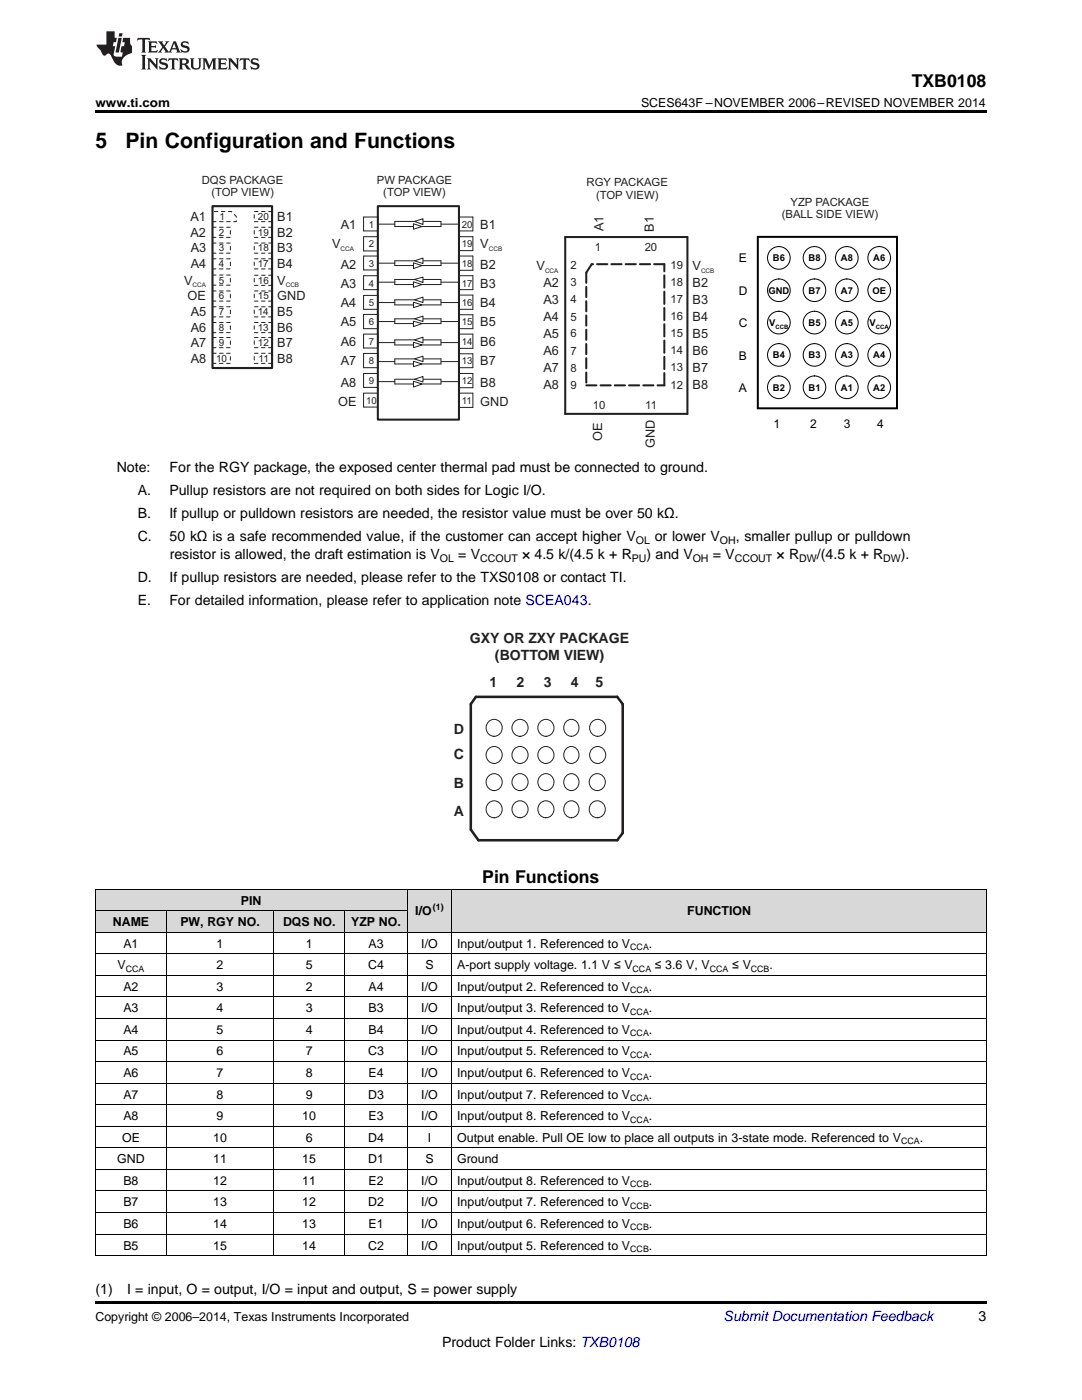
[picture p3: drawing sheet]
<svg xmlns="http://www.w3.org/2000/svg" width="216mm" height="279mm" viewBox="0 0 216 279" stroke-linecap="round" stroke-linejoin="round" font-family="sans-serif">
<g fill="#d8d8d8">
<path d="M19 181.8h14.3v4.3h-14.3z"/>
<path d="M33.3 181.8h21.3v4.3h-21.3z"/>
<path d="M54.6 181.8h14.2v4.3h-14.2z"/>
<path d="M68.8 181.8h12.5v4.3h-12.5z"/>
<path d="M81.3 177.5h8.9v8.6h-8.9z"/>
<path d="M90.2 177.5h106.6v8.6h-106.6z"/>
<path d="M19 177.5h14.3v4.3h-14.3z"/>
<path d="M33.3 177.5h21.3v4.3h-21.3z"/>
<path d="M54.6 177.5h14.2v4.3h-14.2z"/>
<path d="M68.8 177.5h12.5v4.3h-12.5z"/>
</g>
<path d="M19 259.7h177.8v.5h-177.8z" fill="#000"/>
<g fill="none" stroke="#000" stroke-width=".2">
<path d="M19 177.4h177.8M19.1 177.5v73.1M81.2 177.5v73.1M90.1 177.5v73.1M196.8 177.5v73.1M19 198.9h177.8M19 194.6h177.8M19 190.3h177.8M19 186h177.8M19 181.7h62.3M33.2 181.8v68.8M54.6 181.8v68.8"/>
<path d="M68.8 181.8v68.8M19 216.2h177.8M19 211.9h177.8M19 207.6h177.8M19 203.3h177.8M19 237.7h177.8M19 233.4h177.8M19 229.1h177.8M19 224.8h177.8M19 220.5h177.8M19 250.6h177.8M19 246.3h177.8"/>
<path d="M19 242h177.8"/>
</g>
<path d="M95 139.1h28.2l1.1 1.4v25.8l-1.1 1.4h-27.7l-1.6-2.1v-25.1z" fill="none" stroke="#231f20" stroke-width=".51"/>
<g fill="none" stroke="#231f20" stroke-width=".2">
<path d="M112.9 144.1a1.62 1.62 0 0 1 2.4 .2 1.62 1.62 0 0 1-.4 2.3 1.59 1.59 0 0 1-2-.2 1.59 1.59 0 0 1-.2-2zM112.9 149.5a1.62 1.62 0 0 1 2.4 .2 1.62 1.62 0 0 1-.4 2.3 1.59 1.59 0 0 1-2-.1 1.59 1.59 0 0 1-.2-2.1zM112.9 154.9a1.62 1.62 0 0 1 2.4 .2 1.62 1.62 0 0 1-.4 2.3 1.59 1.59 0 0 1-2-.1 1.59 1.59 0 0 1-.2-2.1zM112.9 160.3a1.62 1.62 0 0 1 2.4 .2 1.62 1.62 0 0 1-.4 2.4 1.59 1.59 0 0 1-2-.2 1.59 1.59 0 0 1-.2-2z"/>
<circle cx="98.6" cy="145.3" r="1.65"/>
<circle cx="98.6" cy="150.7" r="1.65"/>
<circle cx="98.6" cy="156.1" r="1.65"/>
<circle cx="103.8" cy="145.3" r="1.65"/>
<circle cx="103.8" cy="150.7" r="1.65"/>
<circle cx="103.8" cy="156.1" r="1.65"/>
<circle cx="108.9" cy="150.7" r="1.65"/>
<circle cx="108.9" cy="145.3" r="1.65"/>
<circle cx="108.9" cy="156.1" r="1.65"/>
<circle cx="119.2" cy="156.1" r="1.65"/>
<circle cx="119.3" cy="150.7" r="1.65"/>
<circle cx="119.3" cy="145.3" r="1.65"/>
<circle cx="98.6" cy="161.5" r="1.65"/>
<circle cx="103.8" cy="161.5" r="1.65"/>
<circle cx="108.9" cy="161.5" r="1.65"/>
<circle cx="119.2" cy="161.5" r="1.65"/>
</g>
<path d="M73 43.5h3.3v6.9h-3.3zM73 59.1h3.3v6.8h-3.3zM91.6 43.5h5.4v6.9h-5.4zM91.6 59.1h5.4v6.8h-5.4zM73 66.8h3.3v6.9h-3.3zM91.6 66.8h5.4v6.9h-5.4z" fill="none" stroke="#fff" stroke-width=".2"/>
<path d="M75.4 41.1h16.2v42.6h-16.2z" fill-rule="evenodd" fill="#fff"/>
<path d="M75.4 41.1h16.2v42.6h-16.2z" fill="none" stroke="#231f20" stroke-width=".41"/>
<path d="M82.5 44.7l1.7 .5-1.7 .5z" fill="#fff"/>
<path d="M82.5 44.7l1.7 .5-1.7 .5z" fill="none" stroke="#231f20" stroke-width=".2"/>
<path d="M82.7 44.2l1.7-.6v1.2z" fill="#fff"/>
<path d="M75.3 44.7h3.5M82.6 44.2h-3.8v1h3.7M82.7 44.2l1.7-.6v1.2zM84.5 44.2h3.5v1h-3.9M88.1 44.7h3.4" fill="none" stroke="#231f20" stroke-width=".2"/>
<path d="M82.5 52.5l1.7 .5-1.7 .6z" fill="#fff"/>
<path d="M82.5 52.5l1.7 .5-1.7 .6z" fill="none" stroke="#231f20" stroke-width=".2"/>
<path d="M82.7 52l1.7-.5v1.1z" fill="#fff"/>
<path d="M75.3 52.5h3.5M82.6 52h-3.8v1h3.7M82.7 52l1.7-.5v1.1zM84.5 52h3.5v1h-3.9M88.1 52.5h3.4" fill="none" stroke="#231f20" stroke-width=".2"/>
<path d="M82.5 56.2l1.7 .6-1.7 .5z" fill="#fff"/>
<path d="M82.5 56.2l1.7 .6-1.7 .5z" fill="none" stroke="#231f20" stroke-width=".2"/>
<path d="M82.7 55.8l1.7-.5v1.1z" fill="#fff"/>
<path d="M75.3 56.3h3.5M82.6 55.8h-3.8v1h3.7M82.7 55.8l1.7-.5v1.1zM84.5 55.8h3.5v1h-3.9M88.1 56.3h3.4" fill="none" stroke="#231f20" stroke-width=".2"/>
<path d="M82.5 60.3l1.7 .6-1.7 .5z" fill="#fff"/>
<path d="M82.5 60.3l1.7 .6-1.7 .5z" fill="none" stroke="#231f20" stroke-width=".2"/>
<path d="M82.7 59.8l1.7-.5v1.1z" fill="#fff"/>
<path d="M82.6 59.8h-3.8v1.1h3.7M82.7 59.8l1.7-.5v1.1zM84.5 59.8h3.5v1.1h-3.9M75.3 60.4h3.5M88.1 60.4h3.4" fill="none" stroke="#231f20" stroke-width=".2"/>
<path d="M82.5 64.1l1.7 .5-1.7 .6z" fill="#fff"/>
<path d="M82.5 64.1l1.7 .5-1.7 .6z" fill="none" stroke="#231f20" stroke-width=".2"/>
<path d="M82.7 63.6l1.7-.5v1.1z" fill="#fff"/>
<path d="M75.3 64.2h3.5M82.6 63.6h-3.8v1h3.7M82.7 63.6l1.7-.5v1.1zM84.5 63.6h3.5v1h-3.9M88.1 64.2h3.4" fill="none" stroke="#231f20" stroke-width=".2"/>
<path d="M82.5 68.3l1.7 .5-1.7 .6z" fill="#fff"/>
<path d="M82.5 68.3l1.7 .5-1.7 .6z" fill="none" stroke="#231f20" stroke-width=".2"/>
<path d="M82.7 67.8l1.7-.5v1.1z" fill="#fff"/>
<path d="M75.3 68.4h3.5M82.6 67.8h-3.8v1h3.7M82.7 67.8l1.7-.5v1.1zM84.5 67.8h3.5v1h-3.9M88.1 68.4h3.4" fill="none" stroke="#231f20" stroke-width=".2"/>
<path d="M82.5 72.1l1.7 .5-1.7 .6z" fill="#fff"/>
<path d="M82.5 72.1l1.7 .5-1.7 .6z" fill="none" stroke="#231f20" stroke-width=".2"/>
<path d="M82.7 71.6l1.7-.5v1.1z" fill="#fff"/>
<path d="M75.3 72.2h3.5M82.6 71.6h-3.8v1h3.7M82.7 71.6l1.7-.5v1.1zM84.5 71.6h3.5v1h-3.9M88.1 72.2h3.4" fill="none" stroke="#231f20" stroke-width=".2"/>
<path d="M82.5 76.1l1.7 .5-1.7 .6z" fill="#fff"/>
<path d="M82.5 76.1l1.7 .5-1.7 .6z" fill="none" stroke="#231f20" stroke-width=".2"/>
<path d="M82.7 75.7l1.7-.6v1.1z" fill="#fff"/>
<g fill="none" stroke="#231f20" stroke-width=".2">
<path d="M72.5 43.3h2.9v2.8h-2.9zM72.5 51.1h2.9v2.8h-2.9zM72.5 55h2.9v2.8h-2.9zM72.5 59h2.9v2.7h-2.9zM72.5 47.2h2.9v2.9h-2.9zM91.6 43.3h2.8v2.8h-2.8zM91.6 47.2h2.8v2.8h-2.8zM91.6 51.1h2.8v2.8h-2.8zM91.6 55h2.8v2.8h-2.8zM91.6 58.9h2.8v2.8h-2.8zM72.5 66.7h2.9v2.8h-2.9zM72.5 62.7h2.9v2.9h-2.9z"/>
<path d="M72.5 70.5h2.9v2.9h-2.9zM72.5 74.5h2.8v2.8h-2.8zM72.5 78.5h2.8v2.7h-2.8zM75.3 76.2h3.5M82.6 75.7h-3.8v.9h3.7M82.7 75.7l1.7-.6v1.1zM84.5 75.7h3.5v.9h-3.9M88.1 76.2h3.4M91.6 62.8h2.8v2.8h-2.8zM91.6 66.7h2.8v2.8h-2.8zM91.6 70.6h2.8v2.8h-2.8zM91.6 74.5h2.8v2.9h-2.8z"/>
<path d="M91.6 78.5h2.8v2.8h-2.8z"/>
</g>
<path d="M112.8 47.3h24.4v35.3h-24.4z" fill="none" stroke="#231f20" stroke-width=".41"/>
<path d="M117 54.4v22.5M118.1 52.7l-1.1 1.7M132.6 52.7h-14.5M117 76.9h15.6" fill="none" stroke="#231f20" stroke-width=".41" stroke-dasharray="2 .8"/>
<path d="M132.6 76.9v-24.2" fill="none" stroke="#231f20" stroke-width=".41" stroke-dasharray="2.4 .8"/>
<g fill="none" stroke="#231f20" stroke-width=".2" stroke-dasharray=".7 .7">
<path d="M42.4 45.4h3.6v2h-3.6M42.4 51.6h3.6v2.1h-3.6M42.4 48.5h3.6v2h-3.6M42.4 44.2h4.8v-1l-1-1h-3.8M42.4 58.1h3.6v2h-3.6M42.4 54.9h3.6v2h-3.6M54.3 53.7h-3.6v-2.1h3.6M54.3 50.5h-3.6v-2h3.6M54.3 44.2h-3.6v-2h3.6M54.3 47.4h-3.6v-2h3.6M54.3 57h-3.6v-2.1h3.6M42.4 64.4h3.6v2h-3.6"/>
<path d="M42.4 61.2h3.6v2h-3.6M42.4 70.5h3.6v2h-3.6M42.4 67.4h3.6v2h-3.6M54.3 66.4h-3.6v-2h3.6M54.3 63.2h-3.6v-2h3.6M54.3 60.1h-3.6v-2h3.6M54.3 72.5h-3.6v-2h3.6M54.3 69.4h-3.6v-2h3.6"/>
</g>
<path d="M42.4 41.1h11.9v32.3h-11.9z" fill="none" stroke="#231f20" stroke-width=".42"/>
<g fill="none" stroke="#010202" stroke-width=".2">
<circle cx="155.4" cy="51.5" r="2.26"/>
<circle cx="155.4" cy="57.9" r="2.26"/>
<circle cx="162.5" cy="51.5" r="2.26"/>
<circle cx="162.5" cy="57.9" r="2.25"/>
<circle cx="169" cy="51.5" r="2.26"/>
<circle cx="169" cy="57.9" r="2.26"/>
<circle cx="175.4" cy="57.9" r="2.26"/>
<circle cx="175.4" cy="51.5" r="2.26"/>
<circle cx="155.4" cy="70.8" r="2.26"/>
<circle cx="155.4" cy="77.3" r="2.26"/>
<circle cx="155.4" cy="64.4" r="2.26"/>
<circle cx="162.5" cy="64.4" r="2.26"/>
<circle cx="162.5" cy="70.8" r="2.25"/>
<circle cx="162.5" cy="77.3" r="2.26"/>
<circle cx="169" cy="70.8" r="2.26"/>
<circle cx="169" cy="64.4" r="2.26"/>
<circle cx="169" cy="77.3" r="2.26"/>
<circle cx="175.4" cy="70.8" r="2.26"/>
<circle cx="175.4" cy="64.4" r="2.26"/>
<circle cx="175.4" cy="77.3" r="2.26"/>
</g>
<path d="M151.2 47.3h27.8v34.2h-27.8z" fill="none" stroke="#010202" stroke-width=".4"/>
<path d="M19 22h177.8v.5h-177.8z" fill="#000"/>
<g fill="#231f20">
<path d="M27.5 7.6l-.1 .5 .4-.2h.6v.1v2.1l-.2 .4h1l-.3-.4v-2.1l.1-.1h.5l.5 .2-.2-.5zM29.5 8.3l.2 .3v1.5l-.2 .4h1.8l.2-.6a1.04 1.04 0 0 1-1.3 .2v-.7h.6l.3 .2v-.6l-.3 .2h-.6v-.6l.8-.1 .4 .3-.2-.5zM31.5 8.3l.9 1.1-.9 1.1h.8l-.2-.2 .5-.7 .4 .7-.2 .2h1.5l-.1-.2 .1-.4h.9l.1 .4-.2 .2h1l-.3-.3-.7-1.9h-.5l-.9 2-.8-1 .9-1h-.8l.1 .3-.3 .5-.4-.6 .2-.2zM34.7 8.6l.4 1h-.7zM36.3 8.4a.63 .63 0 0 0-.2 .7 .63 .63 0 0 0 .6 .4l.6 .2 .1 .2a.75 .75 0 0 1-.7 .4 .75 .75 0 0 1-.6-.5l.1 .7 .1-.1a1.11 1.11 0 0 0 1.5-.6 1.13 1.13 0 0 0-1.2-.8l-.1-.4a1.04 1.04 0 0 1 1.2 .2l-.2-.5-.1 .1-.5-.2zM28.2 10.9l.2 .4v2.2l-.2 .4h1l-.3-.4v-2.2l.3-.4zM29.3 11.6l.3 .4v1.5l-.3 .4h.8l-.2-.4v-1.3l1.5 1.7v-1.9l.2-.4h-.7l.2 .4v.9l-1.1-1.3zM32 11.8a.62 .62 0 0 0-.2 .7 .62 .62 0 0 0 .6 .4l.6 .1 .1 .3a.76 .76 0 0 1-.7 .3 .76 .76 0 0 1-.6-.4l.1 .7 .1-.1a1.11 1.11 0 0 0 1.5-.6 1.13 1.13 0 0 0-1.2-.8l-.1-.4a1.04 1.04 0 0 1 1.2 .2l-.2-.6-.1 .1-.5-.1zM33.7 11.6l-.2 .6a.61 .61 0 0 1 .8-.3v1.6l-.2 .4h.9l-.2-.4v-1.6a.63 .63 0 0 1 .8 .3l-.2-.6zM35.6 11.6l.3 .4v1.5l-.3 .4h1l-.2-.2v-.8l.5 .2a.76 .76 0 0 0 1.2 .7l-1-1a.58 .58 0 0 0 .6-.5 .58 .58 0 0 0-.5-.6zM36.4 11.9h.1a.45 .45 0 0 1 .5 .1 .45 .45 0 0 1 .1 .5l-.7 .2zM37.9 11.6l.2 .2a2.17 2.17 0 0 0 .3 1.9 .99 .99 0 0 0 1.6-.6v-1.1l.2-.4h-.7l.2 .2a1.92 1.92 0 0 1-.2 1.8 .6 .6 0 0 1-.9-.5v-1.1l.2-.4zM40.4 11.6l.2 .4v1.5l-.2 .4h.7l-.2-.4v-1.4l.8 1.8 .8-1.8v1.4l-.2 .4h.9l-.2-.4v-1.5l.2-.4h-.8l-.6 1.5-.6-1.5zM43.4 11.6l.2 .4v1.5l-.2 .4h1.8l.2-.6a1.04 1.04 0 0 1-1.3 .1v-.6h.5l.4 .2v-.6l-.4 .2h-.5v-.7h.8l.3 .3-.1-.6zM45.5 11.6l.2 .4v1.5l-.2 .4h.7l-.2-.4v-1.3l1.5 1.7v-1.9l.2-.4h-.7l.2 .4v.9l-1.1-1.3zM47.9 11.6l-.1 .6a.61 .61 0 0 1 .8-.3v1.6l-.3 .4h1l-.3-.4 .1-1.6a.63 .63 0 0 1 .7 .3l-.1-.6zM50.2 11.8a.62 .62 0 0 0-.2 .7 .62 .62 0 0 0 .6 .4l.6 .1 .2 .3a.76 .76 0 0 1-.8 .3 .76 .76 0 0 1-.6-.4l.1 .7 .2-.1a1.11 1.11 0 0 0 1.5-.6 1.13 1.13 0 0 0-1.3-.8l-.1-.4a1.04 1.04 0 0 1 1.2 .2l-.1-.6-.2 .1-.5-.1z"/>
<path d="M21.2 6.3v2.6h-1.9l.1 .4 .7 .9a.91 .91 0 0 0 1 .8 .56 .56 0 0 1 .5-.3 .56 .56 0 0 1 .5 .3l.4 .8a1.53 1.53 0 0 0 1.9 1.2 1.54 1.54 0 0 1 1-2.1l.9-.3v-1.4a1.52 1.52 0 0 1-.3-1.6h-1.4l-.2 .8h.5l-.2 .8h-.4l-.2 1v.2l.4 .1-.2 .8a1.93 1.93 0 0 1-1.6-.3l.3-1.8h-.5l.2-.8h.4l.2-.8h-.4v-1.3zM23.6 7.6l-.6 2.9h.7l.6-2.9zM23.8 6.6l-.1 .7h.6l.2-.7z"/>
</g>
<g font-size="4.2">
<text x="19" y="29.6">5</text>
<text x="25" y="29.6">Pin Configuration and Functions</text>
</g>
<g font-size="3.5">
<text x="181.9" y="17.3">TXB0108</text>
<text x="96.2" y="176.2">Pin Functions</text>
</g>
<g font-size="2.8">
<text x="23.3" y="94.2">Note:</text>
<text x="33.8" y="94.2">For the RGY package, the exposed center thermal pad must be connected to ground.</text>
<text x="27.5" y="98.8">A.</text>
<text x="33.8" y="98.8">Pullup resistors are not required on both sides for Logic I/O.</text>
<text x="27.5" y="103.4">B.</text>
<text x="33.8" y="103.4">If pullup or pulldown resistors are needed, the resistor value must be over 50 kΩ.</text>
<text x="27.5" y="108.1">C.</text>
<text x="33.8" y="108.1">50 kΩ is a safe recommended value, if the customer can accept higher V</text>
<text x="33.9" y="111.6">resistor is allowed, the draft estimation is V</text>
<text x="91.4" y="111.6">= V</text>
<text x="104.2" y="111.6">× 4.5 k/(4.5 k + R</text>
<text x="129" y="111.6">) and V</text>
<text x="130.6" y="108.1">or lower V</text>
<text x="142.2" y="111.6">= V</text>
<text x="146.8" y="108.1">, smaller pullup or pulldown</text>
<text x="155" y="111.6">× R</text>
<text x="163" y="111.6">/(4.5 k + R</text>
<text x="179.8" y="111.6">).</text>
<text x="27.5" y="116.2">D.</text>
<text x="33.8" y="116.2">If pullup resistors are needed, please refer to the TXS0108 or contact TI.</text>
<text x="27.5" y="120.8">E.</text>
<text x="33.8" y="120.8">For detailed information, please refer to application note SCEA043.</text>
<text x="19" y="258.2">(1)</text>
<text x="25.4" y="258.2">I = input, O = output, I/O = input and output, S = power supply</text>
<text x="195.3" y="263.6">3</text>
<text x="88.2" y="268.9">Product Folder Links: TXB0108</text>
</g>
<g font-size="2.8" fill="#231f20">
<text x="93.8" y="128.2">GXY OR ZXY PACKAGE</text>
<text x="98.8" y="131.8">(BOTTOM VIEW)</text>
<text x="97.7" y="137">1</text>
<text x="103.1" y="137">2</text>
<text x="108.5" y="137">3</text>
<text x="113.9" y="137">4</text>
<text x="118.8" y="137">5</text>
<text x="90.6" y="146.4">D</text>
<text x="90.6" y="151.5">C</text>
<text x="90.6" y="157.3">B</text>
<text x="90.6" y="162.9">A</text>
</g>
<text font-size="2.8" fill="#0000c8" x="144.4" y="263.6">Submit Documentation Feedback</text>
<g font-size="2.5">
<text x="19" y="21.4">www.ti.com</text>
<text x="127.9" y="21.4">SCES643F –NOVEMBER 2006–REVISED NOVEMBER 2014</text>
<text x="22.5" y="184.8">NAME</text>
<text x="36" y="184.8">PW, RGY NO.</text>
<text x="48.1" y="180.5">PIN</text>
<text x="56.5" y="184.8">DQS NO.</text>
<text x="70.1" y="184.8">YZP NO.</text>
<text x="82.9" y="182.7">I/O</text>
<text x="137.1" y="182.7">FUNCTION</text>
<text x="24.6" y="189.1">A1</text>
<text x="43.2" y="189.1">1</text>
<text x="61" y="189.1">1</text>
<text x="73.5" y="189.1">A3</text>
<text x="84.1" y="189.1">I/O</text>
<text x="91.2" y="189.1">Input/output 1. Referenced to V</text>
<text x="129.5" y="189.1">.</text>
<text x="23.5" y="193.4">V</text>
<text x="24.6" y="197.7">A2</text>
<text x="43.2" y="193.4">2</text>
<text x="43.2" y="197.7">3</text>
<text x="61" y="193.4">5</text>
<text x="61" y="197.7">2</text>
<text x="73.4" y="193.4">C4</text>
<text x="73.5" y="197.7">A4</text>
<text x="84.1" y="197.7">I/O</text>
<text x="84.9" y="193.4">S</text>
<text x="91.2" y="193.4">A-port supply voltage. 1.1 V ≤ V</text>
<text x="91.2" y="197.7">Input/output 2. Referenced to V</text>
<text x="129.5" y="197.7">.</text>
<text x="130.7" y="193.4">≤ 3.6 V, V</text>
<text x="146.1" y="193.4">≤ V</text>
<text x="153.5" y="193.4">.</text>
<text x="24.6" y="202">A3</text>
<text x="43.2" y="202">4</text>
<text x="61" y="202">3</text>
<text x="73.5" y="202">B3</text>
<text x="84.1" y="202">I/O</text>
<text x="91.2" y="202">Input/output 3. Referenced to V</text>
<text x="129.5" y="202">.</text>
<text x="24.6" y="206.3">A4</text>
<text x="43.2" y="206.3">5</text>
<text x="61" y="206.3">4</text>
<text x="73.5" y="206.3">B4</text>
<text x="84.1" y="206.3">I/O</text>
<text x="91.2" y="206.3">Input/output 4. Referenced to V</text>
<text x="129.5" y="206.3">.</text>
<text x="24.6" y="210.6">A5</text>
<text x="24.6" y="214.9">A6</text>
<text x="43.2" y="210.6">6</text>
<text x="43.2" y="214.9">7</text>
<text x="61" y="210.6">7</text>
<text x="61" y="214.9">8</text>
<text x="73.4" y="210.6">C3</text>
<text x="73.5" y="214.9">E4</text>
<text x="84.1" y="210.6">I/O</text>
<text x="84.1" y="214.9">I/O</text>
<text x="91.2" y="210.6">Input/output 5. Referenced to V</text>
<text x="91.2" y="214.9">Input/output 6. Referenced to V</text>
<text x="129.5" y="210.6">.</text>
<text x="129.5" y="214.9">.</text>
<text x="24.6" y="219.3">A7</text>
<text x="43.2" y="219.3">8</text>
<text x="61" y="219.3">9</text>
<text x="73.4" y="219.3">D3</text>
<text x="84.1" y="219.3">I/O</text>
<text x="91.2" y="219.3">Input/output 7. Referenced to V</text>
<text x="129.5" y="219.3">.</text>
<text x="24.4" y="227.9">OE</text>
<text x="24.6" y="223.6">A8</text>
<text x="42.5" y="227.9">10</text>
<text x="43.2" y="223.6">9</text>
<text x="60.3" y="223.6">10</text>
<text x="61" y="227.9">6</text>
<text x="73.4" y="227.9">D4</text>
<text x="73.5" y="223.6">E3</text>
<text x="84.1" y="223.6">I/O</text>
<text x="85.4" y="227.9">I</text>
<text x="91.2" y="223.6">Input/output 8. Referenced to V</text>
<text x="91.2" y="227.9">Output enable. Pull OE low to place all outputs in 3-state mode. Referenced to V</text>
<text x="129.5" y="223.6">.</text>
<text x="183.5" y="227.9">.</text>
<text x="23.4" y="232.2">GND</text>
<text x="42.5" y="232.2">11</text>
<text x="60.3" y="232.2">15</text>
<text x="73.4" y="232.2">D1</text>
<text x="84.9" y="232.2">S</text>
<text x="91.2" y="232.2">Ground</text>
<text x="24.6" y="236.5">B8</text>
<text x="42.5" y="236.5">12</text>
<text x="60.3" y="236.5">11</text>
<text x="73.5" y="236.5">E2</text>
<text x="84.1" y="236.5">I/O</text>
<text x="91.2" y="236.5">Input/output 8. Referenced to V</text>
<text x="129.5" y="236.5">.</text>
<text x="24.6" y="240.8">B7</text>
<text x="24.6" y="245.1">B6</text>
<text x="42.5" y="240.8">13</text>
<text x="42.5" y="245.1">14</text>
<text x="60.3" y="240.8">12</text>
<text x="60.3" y="245.1">13</text>
<text x="73.4" y="240.8">D2</text>
<text x="73.5" y="245.1">E1</text>
<text x="84.1" y="240.8">I/O</text>
<text x="84.1" y="245.1">I/O</text>
<text x="91.2" y="240.8">Input/output 7. Referenced to V</text>
<text x="91.2" y="245.1">Input/output 6. Referenced to V</text>
<text x="129.5" y="240.8">.</text>
<text x="129.5" y="245.1">.</text>
<text x="24.6" y="249.4">B5</text>
<text x="42.5" y="249.4">15</text>
<text x="60.3" y="249.4">14</text>
<text x="73.4" y="249.4">C2</text>
<text x="84.1" y="249.4">I/O</text>
<text x="91.2" y="249.4">Input/output 5. Referenced to V</text>
<text x="129.5" y="249.4">.</text>
<text x="19" y="263.6">Copyright © 2006–2014, Texas Instruments Incorporated</text>
</g>
<g font-size="2.5" fill="#231f20">
<text x="38" y="44.1">A1</text>
<text x="38" y="47.2">A2</text>
<text x="55.3" y="44.1">B1</text>
<text x="55.3" y="47.2">B2</text>
<text x="68" y="45.7">A1</text>
<text x="95.8" y="45.7">B1</text>
<text x="120.4" y="46.2" transform="rotate(-90 120.4 46.2)">A1</text>
<text x="130.5" y="46.2" transform="rotate(-90 130.5 46.2)">B1</text>
<text x="38.1" y="50.4">A3</text>
<text x="38.1" y="53.5">A4</text>
<text x="55.3" y="50.4">B3</text>
<text x="55.3" y="53.5">B4</text>
<text x="66.3" y="49.5">V</text>
<text x="68" y="53.6">A2</text>
<text x="95.8" y="49.5">V</text>
<text x="95.8" y="53.6">B2</text>
<text x="107.1" y="53.9">V</text>
<text x="138.2" y="53.9">V</text>
<text x="36.7" y="56.8">V</text>
<text x="37.4" y="59.9">OE</text>
<text x="55.3" y="56.8">V</text>
<text x="55.3" y="60">GND</text>
<text x="68" y="57.4">A3</text>
<text x="95.8" y="57.4">B3</text>
<text x="108.4" y="57.3">A2</text>
<text x="138.2" y="57.3">B2</text>
<text x="38.1" y="63.1">A5</text>
<text x="55.3" y="63.1">B5</text>
<text x="68" y="61.2">A4</text>
<text x="68" y="65">A5</text>
<text x="95.8" y="61.2">B4</text>
<text x="95.8" y="65">B5</text>
<text x="108.4" y="60.6">A3</text>
<text x="108.4" y="64">A4</text>
<text x="138.2" y="60.6">B3</text>
<text x="138.2" y="64">B4</text>
<text x="38.1" y="69.2">A7</text>
<text x="38.1" y="66.2">A6</text>
<text x="55.3" y="66.3">B6</text>
<text x="55.3" y="69.2">B7</text>
<text x="68" y="69.1">A6</text>
<text x="95.8" y="69.1">B6</text>
<text x="108.4" y="67.5">A5</text>
<text x="108.4" y="70.9">A6</text>
<text x="138.2" y="67.5">B5</text>
<text x="138.2" y="70.9">B6</text>
<text x="38.1" y="72.4">A8</text>
<text x="55.3" y="72.4">B8</text>
<text x="68" y="72.8">A7</text>
<text x="68" y="77.2">A8</text>
<text x="95.8" y="72.8">B7</text>
<text x="95.8" y="77.2">B8</text>
<text x="108.4" y="74.3">A7</text>
<text x="108.4" y="77.7">A8</text>
<text x="138.2" y="74.3">B7</text>
<text x="138.2" y="77.7">B8</text>
<text x="67.5" y="81">OE</text>
<text x="95.8" y="81">GND</text>
<text x="120.2" y="88" transform="rotate(-90 120.2 88)">OE</text>
<text x="130.7" y="89.4" transform="rotate(-90 130.7 89.4)">GND</text>
</g>
<g font-size="2.4" fill="#010202">
<text x="147.4" y="52.3">E</text>
<text x="147.4" y="58.8">D</text>
<text x="147.4" y="65.3">C</text>
<text x="147.4" y="71.8">B</text>
<text x="147.4" y="78.3">A</text>
<text x="154.3" y="85.4">1</text>
<text x="161.7" y="85.4">2</text>
<text x="168.4" y="85.4">3</text>
<text x="175" y="85.4">4</text>
</g>
<g font-size="2.3" fill="#231f20">
<text x="40.3" y="36.7">DQS PACKAGE</text>
<text x="42.2" y="39.2">(TOP VIEW)</text>
<text x="75.2" y="36.7">PW PACKAGE</text>
<text x="76.5" y="39.2">(TOP VIEW)</text>
<text x="117.1" y="37.2">RGY PACKAGE</text>
<text x="118.9" y="39.7">(TOP VIEW)</text>
<text x="157.7" y="41">YZP PACKAGE</text>
<text x="156" y="43.5">(BALL SIDE VIEW)</text>
<text x="113.9" y="53.7">2</text>
<text x="118.7" y="50.2">1</text>
<text x="128.6" y="50.2">20</text>
<text x="133.8" y="53.6">19</text>
<text x="113.9" y="57.1">3</text>
<text x="133.8" y="57.1">18</text>
<text x="113.9" y="60.5">4</text>
<text x="113.9" y="64">5</text>
<text x="133.8" y="60.4">17</text>
<text x="133.8" y="63.9">16</text>
<text x="113.9" y="67.3">6</text>
<text x="113.9" y="70.8">7</text>
<text x="133.8" y="67.3">15</text>
<text x="133.8" y="70.7">14</text>
<text x="113.9" y="74.2">8</text>
<text x="113.9" y="77.7">9</text>
<text x="133.8" y="74.1">13</text>
<text x="133.8" y="77.6">12</text>
<text x="118.3" y="81.6">10</text>
<text x="128.8" y="81.6">11</text>
</g>
<g font-size="2.1">
<text x="87.8" y="112.1">OL</text>
<text x="95.8" y="112.1">CCOUT</text>
<text x="126.1" y="112.1">PU</text>
<text x="126.9" y="108.6">OL</text>
<text x="138.2" y="112.1">OH</text>
<text x="143.7" y="108.6">OH</text>
<text x="146.6" y="112.1">CCOUT</text>
<text x="159.5" y="112.1">DW</text>
<text x="176.2" y="112.1">DW</text>
</g>
<g font-size="2" fill="#231f20">
<text x="43.7" y="47">2</text>
<text x="43.8" y="43.9">1</text>
<text x="51.4" y="43.9">20</text>
<text x="51.5" y="47">19</text>
<text x="43.7" y="53.3">4</text>
<text x="43.7" y="50.2">3</text>
<text x="51.4" y="53.3">17</text>
<text x="51.4" y="50.2">18</text>
<text x="43.7" y="59.7">6</text>
<text x="43.7" y="56.6">5</text>
<text x="51.4" y="56.6">16</text>
<text x="51.5" y="59.7">15</text>
<text x="43.7" y="62.9">7</text>
<text x="51.4" y="62.9">14</text>
<text x="43.7" y="66">8</text>
<text x="43.7" y="69">9</text>
<text x="51.4" y="66">13</text>
<text x="51.5" y="69">12</text>
<text x="43.1" y="72.2">10</text>
<text x="51.6" y="72.2">11</text>
</g>
<g font-size="1.9" fill="#231f20">
<text x="73.6" y="45.5">1</text>
<text x="92.1" y="45.5">20</text>
<text x="73.6" y="49.3">2</text>
<text x="73.6" y="53.3">3</text>
<text x="92.1" y="49.3">19</text>
<text x="92.1" y="53.3">18</text>
<text x="73.6" y="57.2">4</text>
<text x="92.1" y="57.2">17</text>
<text x="73.6" y="61">5</text>
<text x="73.6" y="64.9">6</text>
<text x="92.1" y="61">16</text>
<text x="92.1" y="64.9">15</text>
<text x="73.6" y="68.8">7</text>
<text x="92.1" y="68.8">14</text>
<text x="73.6" y="72.6">8</text>
<text x="73.6" y="76.7">9</text>
<text x="92.1" y="72.6">13</text>
<text x="92.1" y="76.7">12</text>
<text x="73.1" y="80.6">10</text>
<text x="92.1" y="80.6">11</text>
</g>
<g font-size="1.9" fill="#010202">
<text x="154.2" y="52.2">B6</text>
<text x="161.3" y="52.2">B8</text>
<text x="167.8" y="52.2">A8</text>
<text x="174.3" y="52.2">A6</text>
<text x="153.3" y="58.6">GND</text>
<text x="161.3" y="58.6">B7</text>
<text x="167.8" y="58.6">A7</text>
<text x="174.1" y="58.6">OE</text>
<text x="153.5" y="65.1">V</text>
<text x="161.3" y="65.1">B5</text>
<text x="167.8" y="65.1">A5</text>
<text x="173.5" y="65.1">V</text>
<text x="154.2" y="71.5">B4</text>
<text x="161.3" y="71.5">B3</text>
<text x="167.8" y="71.5">A3</text>
<text x="174.3" y="71.5">A4</text>
<text x="154.2" y="78">B2</text>
<text x="161.3" y="78">B1</text>
<text x="167.8" y="78">A1</text>
<text x="174.3" y="78">A2</text>
</g>
<g font-size="1.8">
<text x="86.4" y="181.7">(1)</text>
<text x="125.8" y="189.6">CCA</text>
<text x="25.1" y="193.9">CCA</text>
<text x="126.2" y="193.9">CCA</text>
<text x="141.6" y="193.9">CCA</text>
<text x="149.8" y="193.9">CCB</text>
<text x="125.8" y="198.2">CCA</text>
<text x="125.8" y="202.5">CCA</text>
<text x="125.8" y="206.8">CCA</text>
<text x="125.8" y="211.1">CCA</text>
<text x="125.8" y="215.4">CCA</text>
<text x="125.8" y="219.7">CCA</text>
<text x="125.8" y="224">CCA</text>
<text x="179.8" y="228.4">CCA</text>
<text x="125.8" y="237">CCB</text>
<text x="125.8" y="241.3">CCB</text>
<text x="125.8" y="245.6">CCB</text>
<text x="125.8" y="249.9">CCB</text>
</g>
<g font-size="1.3" fill="#231f20">
<text x="67.9" y="50.1">CCA</text>
<text x="97.5" y="50.1">CCB</text>
<text x="38.4" y="57.4">CCA</text>
<text x="57" y="57.3">CCB</text>
<text x="108.8" y="54.4">CCA</text>
<text x="139.9" y="54.4">CCB</text>
</g>
<g font-size="1.2" fill="#010202">
<text x="154.7" y="65.6">CCB</text>
<text x="174.8" y="65.6">CCA</text>
</g>
</svg>
